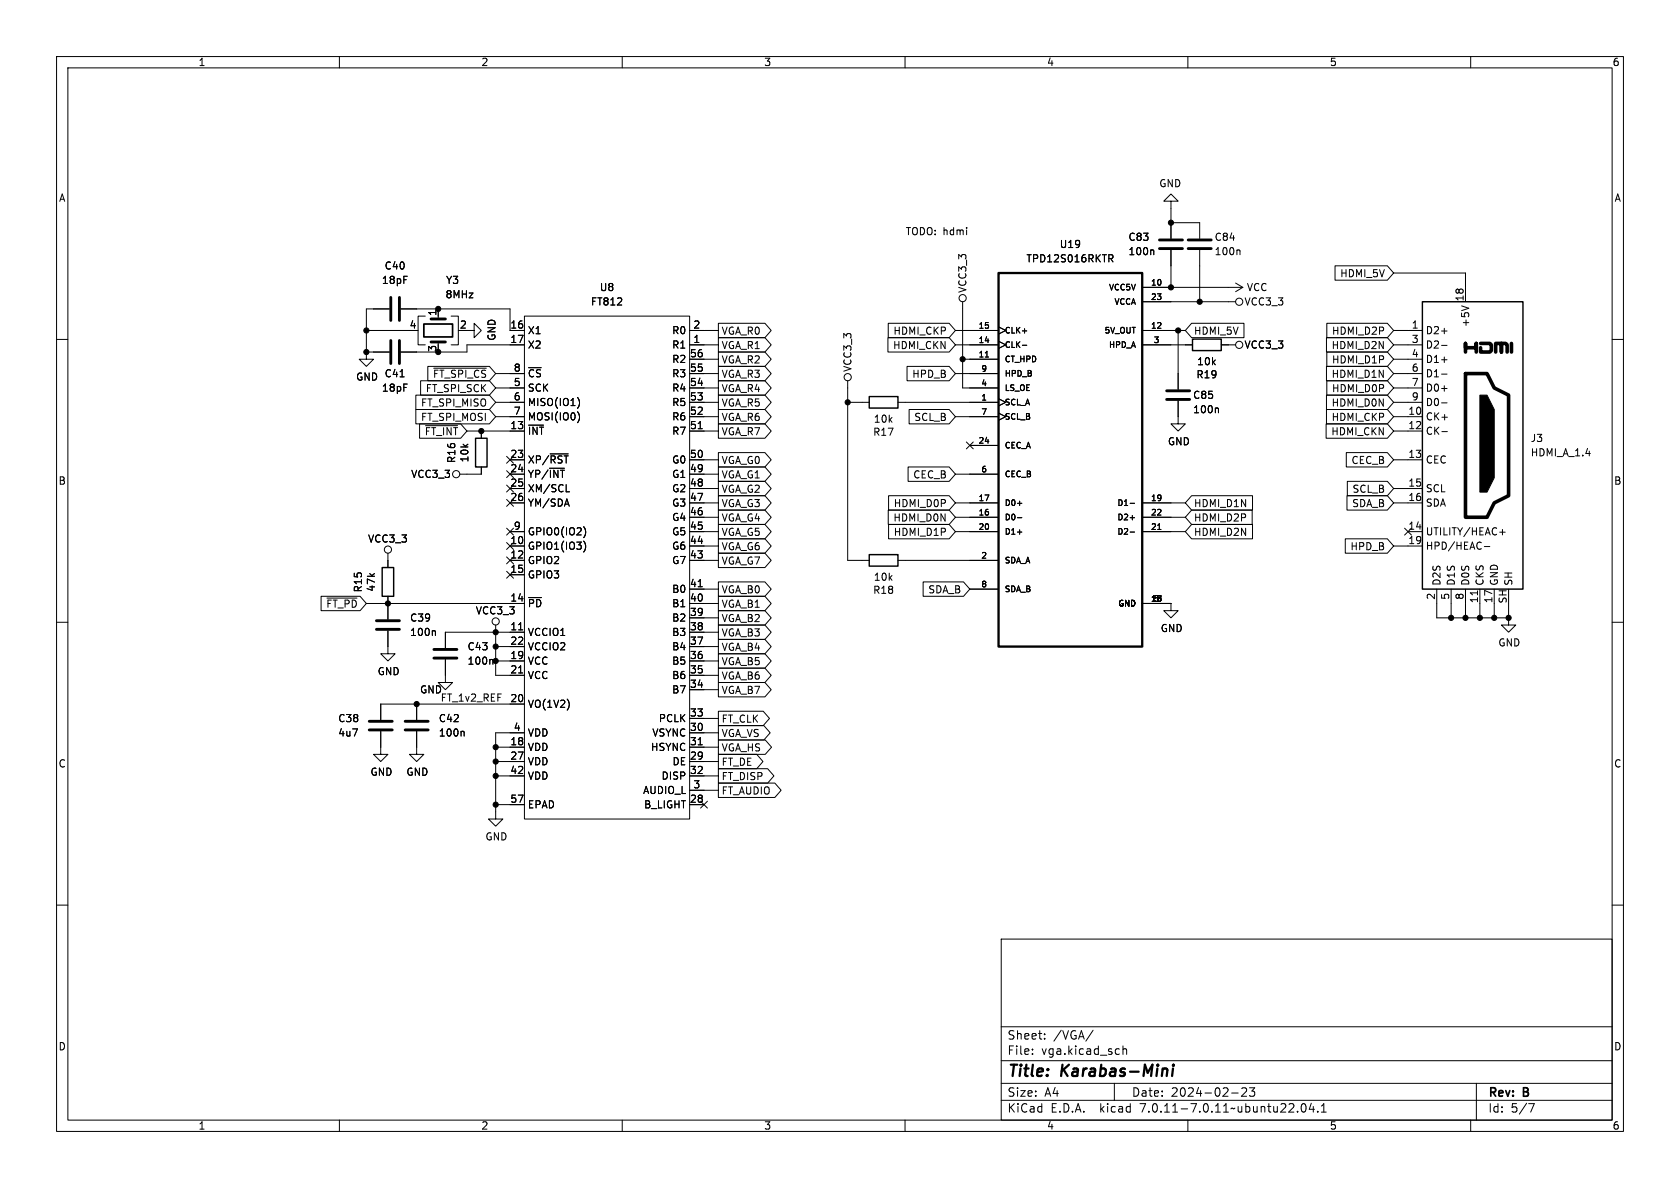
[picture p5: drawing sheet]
<svg xmlns="http://www.w3.org/2000/svg" width="297mm" height="210mm" viewBox="0 0 297 210" stroke-linecap="round" stroke-linejoin="round" font-family="sans-serif">
<g fill="none" stroke="#000" stroke-width=".18">
<path d="M10 10h277v190h-277zM12 12h273v186h-273zM60 10v2M110 10v2M160 10v2M210 10v2M260 10v2M207 35.6h1.3l-1.3-1.3-1.3 1.3h1.3v6.6M207 39.4h5.1v2.8M10 60h2M64.8 58.4h7.6M68.8 54.6h-4v7.6"/>
<path d="M70.9 54.6h19.3v3.8h2.5M73.7 58.4h.2M75.2 55.9h-1.3v5.1h1.3M77.5 54.6v1.3M79.8 55.9h1.2v5.1h-1.2M82.5 58.4h1.3v-1.2l1.3 1.2-1.3 1.3v-1.3M92.7 55.9h29.2v88.9h-29.2zM121.9 58.4h5.1M127 59.7h8.2l1.1 1.3-1.1 1.2h-8.2zM127 57.1h8.2l1.1 1.3-1.1 1.3h-8.2zM157 59.7h10.8l1.1 1.3-1.1 1.2h-10.8zM157 57.1h10.8l1.1 1.3-1.1 1.3h-10.8z"/>
<path d="M168.9 58.4h7.6M170.2 53.3v15.3h6.3M176.5 57.8l1.3 .6-1.3 .7M196 45h.5l.3 .3-.2 .3-.6 .1M196.3 45.7l.5 .6M201.9 58.4h7.6M201.9 50.8h17.8M201.9 53.3h16.5M203.8 44.2l.2 .2v.6M207 44.2v6.6M208.3 58.4v10.4M210.7 57.1h9.2v2.6h-9.2l-1.2-1.3z"/>
<path d="M212.1 44.2v9.1M218.4 50l1.3 .8M219 44.2l.2 .2v.6M219.7 50.8l-1.3 .8M234.5 59.7h10.8l1.1 1.3-1.1 1.2h-10.8zM234.6 57.1h10.7l1.1 1.3-1.1 1.3h-10.7zM236 47h9.3l1.1 1.3-1.1 1.2h-9.3zM246.4 58.4h5.1M246.4 48.3h12.7v5M254.9 58.5h.9M258.4 54.1l1.3 .4M285 60h2"/>
<path d="M64.8 62.2v1.3h1.2l-1.2 1.3-1.3-1.3h1.3M64.8 62.2h4M70.7 66.6h.8M73.5 69.8h13l1.1 1.3-1.1 1.3h-13zM73.5 72.4h13l1.1 1.3-1.1 1.2h-13zM74.2 74.9h7.2l1.1 1.3-1.1 1.3h-7.2zM74.4 67.3h12.1l1.1 1.3-1.1 1.3h-12.1zM75.2 75.2h5.7M75.6 64.8h10.9l1.1 1.2-1.1 1.3h-10.9zM76.7 65.1h9.3M77.5 60.5v.5M82.5 76.2h10.2"/>
<path d="M85.1 76.2v1.3M87.6 73.7h5.1M87.6 66h5.1M87.6 68.6h5.1M87.6 71.1h5.1M92.7 61h-10.2v1.2h-11.6M102.1 70.3a1.49 1.49 0 0 1 0 1.8M102.1 72.8a1.49 1.49 0 0 1 0 1.9M121.9 61h5.1M121.9 73.7h5.1M121.9 76.2h5.1M121.9 63.5h5.1"/>
<path d="M121.9 66h5.1M121.9 68.6h5.1M121.9 71.1h5.1M123.4 75.8h.8M127 67.3h8.2l1.1 1.3-1.1 1.3h-8.2zM127 62.2h8.2l1.1 1.3-1.1 1.3h-8.2zM127 64.8h8.2l1.1 1.2-1.1 1.3h-8.2zM127 72.4h8.2l1.1 1.3-1.1 1.2h-8.2zM127 69.8h8.2l1.1 1.3-1.1 1.3h-8.2zM127 74.9h8.2l1.1 1.3-1.1 1.3h-8.2zM149.9 67.3v31.8h3.8M149.9 71.1h3.8"/>
<path d="M158.7 71.1h17.8M160.4 64.8h7.4l1.1 1.2-1.1 1.3h-7.4zM160.7 72.4h7.1l1.1 1.3-1.1 1.2h-7.1zM168.9 61h7.6M168.9 73.7h7.6M168.9 66h7.6M170.2 63.5h6.3M170.8 78.1l1.3 1.2M171.4 78.7h5.1M172.1 78.1l-1.3 1.2M174.2 63.1h.6M176.5 70.5l1.3 .6-1.3 .7"/>
<path d="M176.5 60.3l1.3 .7-1.3 .6M176.5 73l1.3 .7-1.3 .6M180.7 61h.8M201.9 61h8.9M208.3 70.9v4h1.2l-1.2 1.3-1.3-1.3h1.3M215.2 72.1l.2 .2v.7M215.9 61h2.5M234.4 74.9h10.9l1.1 1.3-1.1 1.3h-10.9zM234.5 69.8h10.8l1.1 1.3-1.1 1.3h-10.8zM234.5 64.8h10.8l1.1 1.2-1.1 1.3h-10.8zM234.5 72.4h10.8l1.1 1.3-1.1 1.2h-10.8zM234.6 67.3h10.7l1.1 1.3-1.1 1.3h-10.7z"/>
<path d="M234.6 62.2h10.7l1.1 1.3-1.1 1.3h-10.7zM246.4 61h5.1M246.4 73.7h5.1M246.4 76.2h5.1M246.4 63.5h5.1M246.4 66h5.1M246.4 68.6h5.1M246.4 71.1h5.1M254.9 61.1h.9M254.9 63.6h.9M254.9 66.1h.9M254.9 68.7h.9"/>
<path d="M254.9 71.2h.9M254.9 76.3h1M68.6 97.8v2.5M85.1 82.6v1.2h-3.8M89.6 93.4l1.2 1.2M89.6 98.5l1.2 1.2M89.6 83.2l1.2 1.2M89.6 80.7l1.2 1.2M89.6 95.9l1.2 1.2M89.6 88.3l1.2 1.2M89.6 85.8l1.2 1.2M90.2 83.8h2.5"/>
<path d="M90.2 81.3h2.5M90.2 94h2.5M90.2 86.4h2.5M90.2 88.9h2.5M90.2 96.5h2.5M90.2 99.1h2.5M90.8 93.4l-1.2 1.2M90.8 98.5l-1.2 1.2M90.8 83.2l-1.2 1.2M90.8 80.7l-1.2 1.2M90.8 95.9l-1.2 1.2M90.8 88.3l-1.2 1.2"/>
<path d="M90.8 85.8l-1.2 1.2M97.3 80.2h3.1M100.1 86.9h.6M100.2 88.2l.4 1.3M103.2 95.6a1.46 1.46 0 0 1 0 2M103.2 93.1a1.46 1.46 0 0 1 0 1.9M121.9 83.8h5.1M121.9 81.3h5.1M121.9 94h5.1M121.9 86.4h5.1M121.9 88.9h5.1M121.9 96.5h5.1"/>
<path d="M121.9 91.4h5.1M121.9 99.1h5.1M127 92.7h8.2l1.1 1.3-1.1 1.3h-8.2zM127 85.1h8.2l1.1 1.3-1.1 1.2h-8.2zM127 87.6h8.2l1.1 1.3-1.1 1.3h-8.2zM127 97.8h8.2l1.1 1.3-1.1 1.2h-8.2zM127 95.2h8.2l1.1 1.3-1.1 1.3h-8.2zM127 80h8.2l1.1 1.3-1.1 1.3h-8.2zM127 82.5h8.2l1.1 1.3-1.1 1.3h-8.2zM127 90.2h8.2l1.1 1.2-1.1 1.3h-8.2zM157 90.2h10.8l1.1 1.2-1.1 1.3h-10.8zM157.1 92.7h10.7l1.1 1.3-1.1 1.3h-10.7z"/>
<path d="M157.1 87.6h10.7l1.1 1.3-1.1 1.3h-10.7zM158.7 99.1h17.8M160.5 82.5h7.3l1.1 1.3-1.1 1.3h-7.3zM168.9 83.8h7.6M168.9 94h7.6M168.9 88.9h7.6M168.9 91.4h7.6M179.9 91.5h.7M179.9 89h.7M179.9 94.1h.7M199.8 91.5h.8M199.8 89h.8"/>
<path d="M199.8 94.1h.8M201.9 94h7.6M201.9 88.9h7.6M201.9 91.4h7.6M204.7 93.6h.5M210.7 87.6h10.7v2.6h-10.7l-1.2-1.3zM210.7 90.2h10.7v2.5h-10.7l-1.2-1.3zM210.7 92.7h10.7v2.6h-10.7l-1.2-1.3zM237.8 95.2h7.5l1.1 1.3-1.1 1.3h-7.5zM238 80h7.3l1.1 1.3-1.1 1.3h-7.3zM238.1 87.6h7.2l1.1 1.3-1.1 1.3h-7.2zM238.2 85.1h7.1l1.1 1.3-1.1 1.2h-7.1z"/>
<path d="M246.4 81.3h5.1M246.4 86.4h5.1M246.4 88.9h5.1M246.4 96.5h5.1M248.3 93.4l1.2 1.2M248.9 94h2.6M249.5 93.4l-1.2 1.2M262.4 96.6h1M265.1 94.1h1M265.6 93.6v1M10 110h2M56.8 105.4h6.9l1.1 1.3-1.1 1.3h-6.9z"/>
<path d="M57.8 105.7h5.3M64.8 106.7h27.9M68.6 111.5v4.1h1.2l-1.2 1.2-1.3-1.2h1.3M68.6 105.4v4.1M76.8 111.5l.2 .2v.6M78.7 116.6v4.1h1.3l-1.3 1.2-1.2-1.2h1.2M87 116.6l.1 .2v.6M87.6 110.5v8.9h5.1M87.6 116.8h5.1M87.6 114.3h5.1M89.6 101l1.2 1.2M90.2 101.6h2.5"/>
<path d="M90.8 101l-1.2 1.2M91.7 111.3h.7M91.7 119h.7M92.7 111.8h-14v2.8M93.4 105.6h2.3M121.9 106.7h5.1M121.9 104.1h5.1M121.9 111.8h5.1M121.9 116.8h5.1M121.9 119.4h5.1M121.9 114.3h5.1M121.9 109.2h5.1"/>
<path d="M123.4 103.7h.8M127 105.4h8.2l1.1 1.3-1.1 1.3h-8.2zM127 107.9h8.2l1.1 1.3-1.1 1.3h-8.2zM127 110.5h8.2l1.1 1.3-1.1 1.2h-8.2zM127 115.6h8.2l1.1 1.2-1.1 1.3h-8.2zM127 118.1h8.2l1.1 1.3-1.1 1.3h-8.2zM127 113h8.2l1.1 1.3-1.1 1.3h-8.2zM127 102.9h8.2l1.1 1.2-1.1 1.3h-8.2zM163.2 102.9h7.1l1.1 1.2-1.1 1.3h-7.1zM171.4 104.1h5.1M201.9 106.7h5.1v1.3h1.3l-1.3 1.2-1.3-1.2h1.3M254 104.1v5.1h12.7"/>
<path d="M256.5 104.1v5.1M259.1 104.1v5.1M261.2 104.4v.8M261.6 104.1v5.1M264.2 104.1v5.1M266.7 109.2v1.3h1.3l-1.3 1.3-1.3-1.3h1.3M266.7 106.7v2.5M285 110h2M67.3 129.3v4.1h1.3l-1.3 1.2-1.3-1.2h1.3M73.7 129.3v4.1h1.2l-1.2 1.2-1.3-1.2h1.3M73.7 124.5v2.8M81.9 129.3l.2 .2v.6"/>
<path d="M87.6 132.1h5.1M87.6 134.6h5.1M87.6 137.2h5.1M92.7 129.5h-5.1v15.3h1.3l-1.3 1.3-1.2-1.3h1.2M92.7 124.5h-25.4v2.8M100.6 124.1v.9M121.9 132.1h5.1M121.9 134.6h5.1M121.9 139.7h5.1M121.9 129.5h5.1M121.9 137.2h5.1M121.9 127h5.1"/>
<path d="M121.9 121.9h5.1M123.4 131.7h.8M127 128.3h8l1.2 1.2-1.2 1.3h-8zM127 125.7h7.9l1.1 1.3-1.1 1.3h-7.9zM127 130.8h8.3l1.1 1.3-1.1 1.3h-8.3zM127 135.9h8.7l1.1 1.3-1.1 1.2h-8.7zM127 138.4h10l1.1 1.3-1.1 1.3h-10zM127 133.3h6.8l1.1 1.3-1.1 1.3h-6.8zM127 120.6h8.2l1.1 1.3-1.1 1.3h-8.2zM10 160h2M87.6 142.2h5.1M121.9 142.2h2.6"/>
<path d="M123.9 141.6l1.2 1.2M125.1 141.6l-1.2 1.2M285 160h2M177 166h108v32h-108zM60 198v2M110 198v2M160 198v2M177 194.5h108M177 191.5h108M177 187.5h108M177 181.5h108M182.5 186.3v.1"/>
<path d="M182.5 185.5v.1M184.7 183.6v.1M184.7 182.8v.1M193.2 182.1l-1.2 2M197 191.5v3M198.5 184.9v1.5M198.5 185.5l.2-.1 .4 .1 .1 .9M210 198v2M217.7 193.2h1.2M219.5 192.4l.6-.1 .2 .1 .1 .3-.9 1.1h.9M220.9 192.3h.9l-.5 .6 .4 .1v.7l-.2 .1h-.4l-.2-.1M229.4 196.5v.1"/>
<path d="M230.2 195.2l.2-.1a.81 .81 0 0 1 .6 .6 .81 .81 0 0 1-.3 .8l-.2 .1a.81 .81 0 0 1-.3-1.4zM231.8 195l-.3 1.1h.9M232.2 195.6v1M233 196.5v.1M233.6 196.6h.9M233.6 195.5l.4-.4v1.5M260 198v2M261 191.5v6.5M270.2 195.1h1l-.6 1.5"/>
<circle cx="170.2" cy="52.7" r=".63"/>
<circle cx="219.1" cy="53.3" r=".63"/>
<circle cx="149.9" cy="66.7" r=".63"/>
<circle cx="219.1" cy="61" r=".63"/>
<circle cx="68.6" cy="97.2" r=".63"/>
<circle cx="80.6" cy="83.8" r=".63"/>
<circle cx="87.6" cy="109.9" r=".63"/>
</g>
<path d="M206.3 189v1.2M207.4 188.9l-.2 1.3M207.5 188.2l-.1 .2M207.5 188.2l-.2 .1 .1 .1M207.5 188.2v.1l-.1 .1" fill="none" stroke="#000" stroke-width=".4"/>
<path d="M74.9 57.3h5.1v2.3h-5.1z" fill="none" stroke="#000" stroke-width=".3"/>
<g fill="none" stroke="#000" stroke-width=".51">
<path d="M69.1 52.6v4M70.6 52.6v4M76.2 56.4h2.5M205 43.9h4M205 42.4h4M210.1 43.9h4M210.1 42.4h4M69.1 60.2v4.1M70.6 60.2v4.1M76.2 60.5h2.5M206.2 70.6h4.1M206.2 69.1h4.1"/>
<path d="M66.5 111.3h4.1M66.5 109.7h4.1M76.7 116.3h4.1M76.7 114.8h4.1M65.3 129h4M65.3 127.5h4M71.6 129h4.1M71.6 127.5h4.1"/>
</g>
<path d="M210.8 59.9h5.1v2.1h-5.1zM251.5 53.3h17.7v50.8h-17.7zM84.1 77.5h2v5.1h-2zM153.7 70.1h5v2h-5zM153.7 98h5v2.1h-5zM67.6 100.3h2v5.1h-2z" fill="none" stroke="#000" stroke-width=".25"/>
<path d="M259.1 62.2v-1.5v.8h1.9v-.8v1.5M259.1 66h3.8l1.3 2.6 2.5 1.3v17.7l-2.5 1.3-1.3 2.5h-3.8zM261.7 60.7h1.7l.3 .3v1l-.3 .2h-1.7v-.7M264.4 62.2v-1.5h1v1.5v-1.5h.8l.2 .3v1.2M267.2 60.7v1.5" fill="none" stroke="#000" stroke-width=".63"/>
<g fill="#000" stroke="#000" stroke-width=".18">
<path d="M261.6 69.9h1.3l1.3 2.5v12.1l-1.3 2.5h-1.3z"/>
<circle cx="207" cy="39.4" r=".46"/>
<circle cx="64.8" cy="58.4" r=".46"/>
<circle cx="77.5" cy="54.6" r=".46"/>
<circle cx="207" cy="50.8" r=".46"/>
<circle cx="208.3" cy="58.4" r=".46"/>
<circle cx="212.1" cy="53.3" r=".46"/>
<circle cx="64.8" cy="62.2" r=".46"/>
<circle cx="77.5" cy="62.2" r=".46"/>
<circle cx="85.1" cy="76.2" r=".46"/>
<circle cx="149.9" cy="71.1" r=".46"/>
<circle cx="170.2" cy="63.5" r=".46"/>
<circle cx="68.6" cy="106.7" r=".46"/>
<circle cx="87.6" cy="114.3" r=".46"/>
<circle cx="87.6" cy="116.8" r=".46"/>
<circle cx="87.6" cy="111.8" r=".46"/>
<circle cx="256.5" cy="109.2" r=".46"/>
<circle cx="259.1" cy="109.2" r=".46"/>
<circle cx="261.6" cy="109.2" r=".46"/>
<circle cx="264.2" cy="109.2" r=".46"/>
<circle cx="266.7" cy="109.2" r=".46"/>
<circle cx="73.7" cy="124.5" r=".46"/>
<circle cx="87.6" cy="132.1" r=".46"/>
<circle cx="87.6" cy="134.6" r=".46"/>
<circle cx="87.6" cy="137.2" r=".46"/>
<circle cx="87.6" cy="142.2" r=".46"/>
</g>
<path d="M176.5 48.3h25.4v66h-25.4z" fill="none" stroke="#000" stroke-width=".41"/>
<g font-size="2.8">
<text x="178" y="190.9">Title:</text>
<text x="187.7" y="190.9">Karabas-Mini</text>
</g>
<g font-size="2.1">
<text x="178" y="184">Sheet:</text>
<text x="186.2" y="184">/VGA/</text>
<text x="178" y="186.7">File:</text>
<text x="184.1" y="186.7">vga.kicad_sch</text>
<text x="178" y="196.9">KiCad</text>
<text x="178" y="194.1">Size:</text>
<text x="184.7" y="194.1">A4</text>
<text x="185.7" y="196.9">E.D.A.</text>
<text x="194.6" y="196.9">kicad</text>
<text x="200" y="194.1">Date:</text>
<text x="201.8" y="196.9">7.0.11-7.0.11~ubuntu22.04.1</text>
<text x="207" y="194.1">2024-02-23</text>
<text x="263" y="194.3">Rev:</text>
<text x="263" y="196.9">Id:</text>
<text x="267.1" y="196.9">5/7</text>
<text x="269.4" y="194.3">B</text>
</g>
<g font-size="1.8">
<text x="35" y="11.9">1</text>
<text x="85" y="11.9">2</text>
<text x="135" y="11.9">3</text>
<text x="185" y="11.9">4</text>
<text x="235" y="11.9">5</text>
<text x="285" y="11.9">6</text>
<text x="10.3" y="35.9">A</text>
<text x="204.8" y="33.3">GND</text>
<text x="285.3" y="35.9">A</text>
<text x="160" y="41.7">TODO: hdmi</text>
<text x="67.9" y="47.9">C40</text>
<text x="181.4" y="46.6">TPD12S016RKTR</text>
<text x="187.3" y="44">U19</text>
<text x="199.4" y="45.3">100n</text>
<text x="199.4" y="42.8">C83</text>
<text x="214.6" y="45.3">100n</text>
<text x="214.6" y="42.8">C84</text>
<text x="67.4" y="50.4">18pF</text>
<text x="78.7" y="52.9">8MHz</text>
<text x="78.8" y="50.4">Y3</text>
<text x="105.9" y="51.7">U8</text>
<text x="171" y="51.9" transform="rotate(-90 171 51.9)">VCC3_3</text>
<text x="220.3" y="51.7">VCC</text>
<text x="236.8" y="49.2">HDMI_5V</text>
<text x="258.8" y="53.4" transform="rotate(-90 258.8 53.4)">18</text>
<text x="72.3" y="58.2">4</text>
<text x="77.2" y="56" transform="rotate(-90 77.2 56)">1</text>
<text x="81.2" y="58.2">2</text>
<text x="90.1" y="58.2">16</text>
<text x="93.2" y="59.3">X1</text>
<text x="104.4" y="54.2">FT812</text>
<text x="118.7" y="59.3">R0</text>
<text x="122.5" y="58.2">2</text>
<text x="127.5" y="59.4">VGA_R0</text>
<text x="157.8" y="59.4">HDMI_CKP</text>
<text x="211" y="59.4">HDMI_5V</text>
<text x="219.9" y="54.2">VCC3_3</text>
<text x="235.4" y="59.4">HDMI_D2P</text>
<text x="249.5" y="58.2">1</text>
<text x="252" y="59.3">D2+</text>
<text x="259.9" y="57.9" transform="rotate(-90 259.9 57.9)">+5V</text>
<text x="77.2" y="62.3" transform="rotate(-90 77.2 62.3)">3</text>
<text x="87.8" y="60.3" transform="rotate(-90 87.8 60.3)">GND</text>
<text x="90.1" y="60.7">17</text>
<text x="90.7" y="65.8">8</text>
<text x="93.2" y="61.8">X2</text>
<text x="118.7" y="61.8">R1</text>
<text x="118.7" y="64.4">R2</text>
<text x="121.9" y="65.8">55</text>
<text x="121.9" y="63.2">56</text>
<text x="122.5" y="60.7">1</text>
<text x="127.5" y="61.9">VGA_R1</text>
<text x="127.5" y="64.5">VGA_R2</text>
<text x="150.7" y="65.8" transform="rotate(-90 150.7 65.8)">VCC3_3</text>
<text x="157.8" y="61.9">HDMI_CKN</text>
<text x="211.5" y="64.8">10k</text>
<text x="219.9" y="61.8">VCC3_3</text>
<text x="235.3" y="61.9">HDMI_D2N</text>
<text x="235.4" y="64.5">HDMI_D1P</text>
<text x="249.5" y="60.7">3</text>
<text x="249.5" y="63.2">4</text>
<text x="249.5" y="65.8">6</text>
<text x="252" y="61.8">D2-</text>
<text x="252" y="64.4">D1+</text>
<text x="62.9" y="67.5">GND</text>
<text x="67.4" y="69.4">18pF</text>
<text x="67.9" y="66.9">C41</text>
<text x="75.2" y="69.5">FT_SPI_SCK</text>
<text x="76.4" y="67">~{FT_SPI_CS}</text>
<text x="90.7" y="68.3">5</text>
<text x="90.7" y="70.9">6</text>
<text x="93.2" y="69.4">SCK</text>
<text x="93.2" y="72">MISO(IO1)</text>
<text x="93.2" y="66.9">~{CS}</text>
<text x="118.7" y="72">R5</text>
<text x="118.7" y="69.4">R4</text>
<text x="118.7" y="66.9">R3</text>
<text x="121.9" y="70.9">53</text>
<text x="121.9" y="68.3">54</text>
<text x="127.5" y="69.5">VGA_R4</text>
<text x="127.5" y="67">VGA_R3</text>
<text x="161.2" y="67">HPD_B</text>
<text x="210.8" y="70.7">C85</text>
<text x="211.4" y="67.1">R19</text>
<text x="235.3" y="67">HDMI_D1N</text>
<text x="235.4" y="69.5">HDMI_D0P</text>
<text x="249.5" y="68.3">7</text>
<text x="249.5" y="70.9">9</text>
<text x="252" y="66.9">D1-</text>
<text x="252" y="69.4">D0+</text>
<text x="252" y="72">D0-</text>
<text x="74.3" y="72.1">FT_SPI_MISO</text>
<text x="74.3" y="74.6">FT_SPI_MOSI</text>
<text x="75" y="77.2">~{FT_INT}</text>
<text x="90.1" y="75.9">13</text>
<text x="90.7" y="73.4">7</text>
<text x="93.2" y="77.1">~{INT}</text>
<text x="93.2" y="74.5">MOSI(IO0)</text>
<text x="118.7" y="77.1">R7</text>
<text x="118.7" y="74.5">R6</text>
<text x="121.9" y="75.9">51</text>
<text x="121.9" y="73.4">52</text>
<text x="127.5" y="74.6">VGA_R6</text>
<text x="127.5" y="72.1">VGA_R5</text>
<text x="127.5" y="77.2">VGA_R7</text>
<text x="154.3" y="77.2">R17</text>
<text x="154.4" y="74.9">10k</text>
<text x="161.5" y="74.6">SCL_B</text>
<text x="210.8" y="73.3">100n</text>
<text x="235.3" y="77.2">HDMI_CKN</text>
<text x="235.3" y="72.1">HDMI_D0N</text>
<text x="235.3" y="74.6">HDMI_CKP</text>
<text x="248.9" y="73.4">10</text>
<text x="248.9" y="75.9">12</text>
<text x="252" y="74.5">CK+</text>
<text x="252" y="77.1">CK-</text>
<text x="80.7" y="82" transform="rotate(-90 80.7 82)">R16</text>
<text x="83" y="81.8" transform="rotate(-90 83 81.8)">10k</text>
<text x="90.1" y="81">23</text>
<text x="90.1" y="83.6">24</text>
<text x="93.2" y="82.1">XP/~{RST}</text>
<text x="118.7" y="82.1">G0</text>
<text x="121.9" y="83.6">49</text>
<text x="121.9" y="81">50</text>
<text x="127.5" y="82.2">VGA_G0</text>
<text x="206.4" y="78.9">GND</text>
<text x="238.8" y="82.2">CEC_B</text>
<text x="248.9" y="81">13</text>
<text x="252" y="82.1">CEC</text>
<text x="270.5" y="78.3">J3</text>
<text x="270.5" y="80.9">HDMI_A_1.4</text>
<text x="10.3" y="85.9">B</text>
<text x="72.6" y="84.7">VCC3_3</text>
<text x="90.1" y="86.1">25</text>
<text x="90.1" y="88.6">26</text>
<text x="93.2" y="84.7">YP/~{INT}</text>
<text x="93.2" y="87.2">XM/SCL</text>
<text x="93.2" y="89.8">YM/SDA</text>
<text x="118.7" y="89.8">G3</text>
<text x="118.7" y="87.2">G2</text>
<text x="118.7" y="84.7">G1</text>
<text x="121.9" y="88.6">47</text>
<text x="121.9" y="86.1">48</text>
<text x="127.5" y="87.3">VGA_G2</text>
<text x="127.5" y="89.9">VGA_G3</text>
<text x="127.5" y="84.8">VGA_G1</text>
<text x="157.9" y="89.9">HDMI_D0P</text>
<text x="161.4" y="84.8">CEC_B</text>
<text x="211" y="89.9">HDMI_D1N</text>
<text x="238.9" y="89.9">SDA_B</text>
<text x="239" y="87.3">SCL_B</text>
<text x="248.9" y="86.1">15</text>
<text x="248.9" y="88.6">16</text>
<text x="252" y="87.2">SCL</text>
<text x="252" y="89.8">SDA</text>
<text x="285.3" y="85.9">B</text>
<text x="90.7" y="93.7">9</text>
<text x="93.2" y="94.8">GPIO0(IO2)</text>
<text x="118.7" y="94.8">G5</text>
<text x="118.7" y="92.3">G4</text>
<text x="121.9" y="93.7">45</text>
<text x="121.9" y="91.2">46</text>
<text x="127.5" y="94.9">VGA_G5</text>
<text x="127.5" y="92.4">VGA_G4</text>
<text x="157.8" y="92.4">HDMI_D0N</text>
<text x="157.9" y="94.9">HDMI_D1P</text>
<text x="211" y="92.4">HDMI_D2P</text>
<text x="211" y="94.9">HDMI_D2N</text>
<text x="248.9" y="93.7">14</text>
<text x="252" y="94.8">UTILITY/HEAC+</text>
<text x="65" y="96.1">VCC3_3</text>
<text x="90.1" y="96.3">10</text>
<text x="90.1" y="98.8">12</text>
<text x="90.1" y="101.3">15</text>
<text x="93.2" y="97.4">GPIO1(IO3)</text>
<text x="93.2" y="99.9">GPIO2</text>
<text x="118.7" y="99.9">G7</text>
<text x="118.7" y="97.4">G6</text>
<text x="121.9" y="98.8">43</text>
<text x="121.9" y="96.3">44</text>
<text x="127.5" y="100">VGA_G7</text>
<text x="127.5" y="97.5">VGA_G6</text>
<text x="238.6" y="97.5">HPD_B</text>
<text x="248.9" y="96.3">19</text>
<text x="252" y="97.4">HPD/HEAC-</text>
<text x="57.6" y="107.6">~{FT_PD}</text>
<text x="64.2" y="104.8" transform="rotate(-90 64.2 104.8)">R15</text>
<text x="66.5" y="104.7" transform="rotate(-90 66.5 104.7)">47k</text>
<text x="90.1" y="106.4">14</text>
<text x="93.2" y="107.5">~{PD}</text>
<text x="93.2" y="102.5">GPIO3</text>
<text x="118.7" y="107.5">B1</text>
<text x="118.7" y="105">B0</text>
<text x="121.9" y="106.4">40</text>
<text x="121.9" y="103.9">41</text>
<text x="127.5" y="107.6">VGA_B1</text>
<text x="127.5" y="105.1">VGA_B0</text>
<text x="154.3" y="105.2">R18</text>
<text x="154.4" y="102.9">10k</text>
<text x="164" y="105.1">SDA_B</text>
<text x="253.7" y="106.1" transform="rotate(-90 253.7 106.1)">2</text>
<text x="254.9" y="103.6" transform="rotate(-90 254.9 103.6)">D2S</text>
<text x="256.3" y="106.1" transform="rotate(-90 256.3 106.1)">5</text>
<text x="257.4" y="103.6" transform="rotate(-90 257.4 103.6)">D1S</text>
<text x="258.8" y="106.1" transform="rotate(-90 258.8 106.1)">8</text>
<text x="259.9" y="103.6" transform="rotate(-90 259.9 103.6)">D0S</text>
<text x="261.4" y="106.7" transform="rotate(-90 261.4 106.7)">11</text>
<text x="262.5" y="103.6" transform="rotate(-90 262.5 103.6)">CKS</text>
<text x="263.9" y="106.7" transform="rotate(-90 263.9 106.7)">17</text>
<text x="265" y="103.6" transform="rotate(-90 265 103.6)">GND</text>
<text x="266.4" y="106.8" transform="rotate(-90 266.4 106.8)">SH</text>
<text x="267.6" y="103.6" transform="rotate(-90 267.6 103.6)">SH</text>
<text x="72.4" y="112.6">100n</text>
<text x="72.4" y="110.1">C39</text>
<text x="84" y="108.8">VCC3_3</text>
<text x="90.1" y="111.5">11</text>
<text x="93.2" y="112.6">VCCIO1</text>
<text x="118.7" y="112.6">B3</text>
<text x="118.7" y="110.1">B2</text>
<text x="121.9" y="111.5">38</text>
<text x="121.9" y="109">39</text>
<text x="127.5" y="110.2">VGA_B2</text>
<text x="127.5" y="112.7">VGA_B3</text>
<text x="205.1" y="111.9">GND</text>
<text x="66.7" y="119.6">GND</text>
<text x="82.6" y="117.7">100n</text>
<text x="82.6" y="115.2">C43</text>
<text x="90.1" y="116.6">19</text>
<text x="90.1" y="119.1">21</text>
<text x="90.1" y="114">22</text>
<text x="93.2" y="117.7">VCC</text>
<text x="93.2" y="115.2">VCCIO2</text>
<text x="118.7" y="117.7">B5</text>
<text x="118.7" y="115.2">B4</text>
<text x="121.9" y="119.1">35</text>
<text x="121.9" y="116.6">36</text>
<text x="121.9" y="114">37</text>
<text x="127.5" y="117.8">VGA_B5</text>
<text x="127.5" y="115.3">VGA_B4</text>
<text x="264.8" y="114.5">GND</text>
<text x="74.2" y="122.8">GND</text>
<text x="77.8" y="124.1">FT_1v2_REF</text>
<text x="90.1" y="124.2">20</text>
<text x="93.2" y="125.3">VO(1V2)</text>
<text x="93.2" y="120.2">VCC</text>
<text x="118.7" y="122.8">B7</text>
<text x="118.7" y="120.2">B6</text>
<text x="121.9" y="121.7">34</text>
<text x="127.5" y="122.9">VGA_B7</text>
<text x="127.5" y="120.3">VGA_B6</text>
<text x="59.7" y="127.9">C38</text>
<text x="59.7" y="130.4">4u7</text>
<text x="77.5" y="130.4">100n</text>
<text x="77.5" y="127.9">C42</text>
<text x="90.1" y="131.8">18</text>
<text x="90.7" y="129.3">4</text>
<text x="93.2" y="130.4">VDD</text>
<text x="115.2" y="130.4">VSYNC</text>
<text x="116.4" y="127.9">PCLK</text>
<text x="121.9" y="129.3">30</text>
<text x="121.9" y="131.8">31</text>
<text x="121.9" y="126.7">33</text>
<text x="127.5" y="130.5">VGA_VS</text>
<text x="127.5" y="128">FT_CLK</text>
<text x="10.3" y="135.9">C</text>
<text x="65.4" y="137.3">GND</text>
<text x="71.8" y="137.3">GND</text>
<text x="90.1" y="134.4">27</text>
<text x="90.1" y="136.9">42</text>
<text x="93.2" y="132.9">VDD</text>
<text x="93.2" y="135.5">VDD</text>
<text x="115" y="132.9">HSYNC</text>
<text x="118.8" y="135.5">DE</text>
<text x="121.9" y="134.4">29</text>
<text x="121.9" y="136.9">32</text>
<text x="127.5" y="133">VGA_HS</text>
<text x="127.5" y="135.6">FT_DE</text>
<text x="285.3" y="135.9">C</text>
<text x="90.1" y="142">57</text>
<text x="93.2" y="138">VDD</text>
<text x="93.2" y="143.1">EPAD</text>
<text x="113.6" y="140.6">AUDIO_L</text>
<text x="113.8" y="143.1">B_LIGHT</text>
<text x="116.9" y="138">DISP</text>
<text x="121.9" y="142">28</text>
<text x="122.5" y="139.4">3</text>
<text x="127.5" y="138.1">FT_DISP</text>
<text x="127.5" y="140.7">FT_AUDIO</text>
<text x="85.7" y="148.8">GND</text>
<text x="10.3" y="185.9">D</text>
<text x="285.3" y="185.9">D</text>
<text x="35" y="199.9">1</text>
<text x="85" y="199.9">2</text>
<text x="135" y="199.9">3</text>
<text x="185" y="199.9">4</text>
<text x="235" y="199.9">5</text>
<text x="285" y="199.9">6</text>
</g>
<g font-size="1.4">
<text x="195.9" y="51.5">VCC5V</text>
<text x="203.4" y="50.5">10</text>
<text x="203.4" y="53.1">23</text>
<text x="172.9" y="58.2">15</text>
<text x="177.5" y="59.2">CLK+</text>
<text x="195.1" y="59.2">5V_OUT</text>
<text x="196.9" y="54.1">VCCA</text>
<text x="203.4" y="58.2">12</text>
<text x="172.9" y="63.2">11</text>
<text x="172.9" y="60.7">14</text>
<text x="173.4" y="65.8">9</text>
<text x="177.5" y="64.2">CT_HPD</text>
<text x="177.5" y="61.7">CLK-</text>
<text x="195.9" y="61.7">HPD_A</text>
<text x="203.9" y="60.7">3</text>
<text x="173.4" y="70.9">1</text>
<text x="173.4" y="68.3">4</text>
<text x="177.5" y="71.9">SCL_A</text>
<text x="177.5" y="69.3">LS_OE</text>
<text x="177.5" y="66.8">HPD_B</text>
<text x="173.4" y="73.4">7</text>
<text x="177.5" y="74.4">SCL_B</text>
<text x="172.9" y="78.5">24</text>
<text x="173.4" y="83.6">6</text>
<text x="177.5" y="79.5">CEC_A</text>
<text x="172.9" y="88.6">17</text>
<text x="177.5" y="89.6">D0+</text>
<text x="177.5" y="84.6">CEC_B</text>
<text x="197.4" y="89.6">D1-</text>
<text x="203.4" y="88.6">19</text>
<text x="172.9" y="91.2">16</text>
<text x="172.9" y="93.7">20</text>
<text x="177.5" y="92.2">D0-</text>
<text x="177.5" y="94.7">D1+</text>
<text x="197.4" y="94.7">D2-</text>
<text x="197.4" y="92.2">D2+</text>
<text x="203.4" y="93.7">21</text>
<text x="203.4" y="91.2">22</text>
<text x="173.4" y="98.8">2</text>
<text x="177.5" y="99.8">SDA_A</text>
<text x="173.4" y="103.9">8</text>
<text x="177.5" y="104.9">SDA_B</text>
<text x="197.6" y="107.4">GND</text>
<text x="203.4" y="106.4">18</text>
<text x="203.9" y="106.4">5</text>
</g>
</svg>
